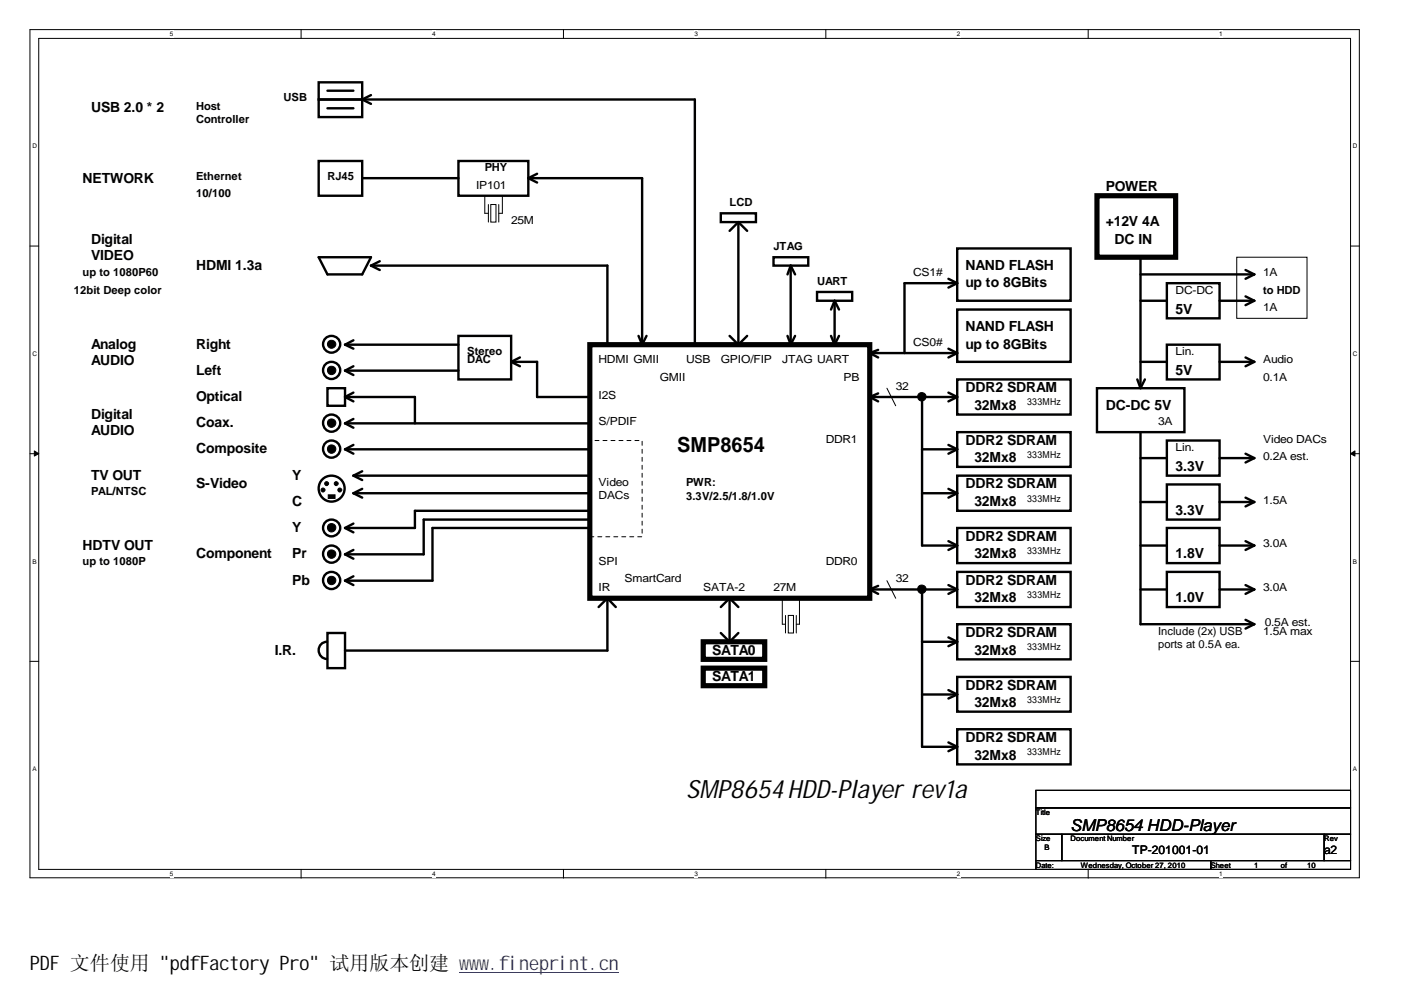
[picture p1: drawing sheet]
<svg xmlns="http://www.w3.org/2000/svg" width="297mm" height="210mm" viewBox="0 0 297 210" stroke-linecap="round" stroke-linejoin="round" font-family="sans-serif">
<path d="M6.3 6.3h281.9v179.8h-281.9zM8.2 8.1h278.1v176.2h-278.1z" fill="none" stroke="#000" stroke-width=".21"/>
<g fill="#fff">
<path d="M36 6.4h.7v1.6h-.7z"/>
<path d="M36 184.5h.7v1.5h-.7z"/>
</g>
<path d="M63.8 6.3v1.8M63.8 184.3v1.9" fill="none" stroke="#000" stroke-width=".21"/>
<g fill="#fff">
<path d="M91.6 6.4h.8v1.6h-.8z"/>
<path d="M91.6 184.5h.8v1.5h-.8z"/>
</g>
<path d="M119.5 6.3v1.8M119.5 184.3v1.9" fill="none" stroke="#000" stroke-width=".21"/>
<g fill="#fff">
<path d="M147.2 6.4h.8v1.6h-.8z"/>
<path d="M147.2 184.5h.8v1.5h-.8z"/>
</g>
<path d="M175.1 6.3v1.8M175.1 184.3v1.9" fill="none" stroke="#000" stroke-width=".21"/>
<g fill="#fff">
<path d="M202.9 6.4h.7v1.6h-.7z"/>
<path d="M202.9 184.5h.7v1.5h-.7z"/>
</g>
<path d="M230.7 6.3v1.8M230.7 184.3v1.9" fill="none" stroke="#000" stroke-width=".21"/>
<g fill="#fff">
<path d="M258.5 6.4h.7v1.6h-.7z"/>
<path d="M258.5 184.5h.7v1.5h-.7z"/>
<path d="M6.9 30.2h1v1.5h-1z"/>
<path d="M286.9 30.2h1v1.5h-1z"/>
<path d="M6.9 74.2h1v1.5h-1z"/>
<path d="M286.9 74.2h1v1.5h-1z"/>
</g>
<path d="M6.3 52.2h1.9M286.3 52.2h1.9" fill="none" stroke="#000" stroke-width=".21"/>
<g fill="#fff">
<path d="M6.9 118.2h.9v1.5h-.9z"/>
<path d="M286.9 118.2h.9v1.5h-.9z"/>
</g>
<path d="M6.3 96.2h1.9M286.3 96.2h1.9" fill="none" stroke="#000" stroke-width=".21"/>
<g fill="#000" stroke="#000" stroke-width=".21">
<path d="M7.3 95.6l.9 .6-.9 .5z" fill-rule="evenodd"/>
<path d="M286.3 96.2l1-.6v1.1z" fill-rule="evenodd"/>
</g>
<g fill="#fff">
<path d="M6.9 162.2h.9v1.6h-.9z"/>
<path d="M286.9 162.2h.9v1.6h-.9z"/>
</g>
<g fill="none" stroke="#000" stroke-width=".21">
<path d="M102.8 41.5v3.7h.7M103.5 43.4v3.7M104.1 43.4h1.1v3.7h-1.1zM105.7 43.4v3.7M106.5 41.5v3.7h-.8M262.2 54.5h14.9v13h-14.9zM184.4 84.2h9.4M188 82.3l1.9 3.7M165.9 126.8v5.5h.6M166.5 130.5v3.7M167.1 130.5h1.1v3.7h-1.1zM168.8 130.5v3.7"/>
<path d="M169.5 126.8v5.5h-.7M184.4 125h9.4M188 123.1l1.9 3.7M6.3 140.2h1.9M286.3 140.2h1.9M219.6 167.6h66.7v3.7h-66.7zM219.6 171.3h66.7v5.6h-66.7zM219.6 176.9h5.5v5.6h-5.5zM225.1 176.9h55.7v5.6h-55.7zM280.8 176.9h5.5v5.6h-5.5zM219.6 182.5h37.1v1.8h-37.1zM256.7 182.5h29.6v1.8h-29.6z"/>
</g>
<g fill="none" stroke="#000" stroke-width=".51">
<path d="M67.6 17.5h9.2v3.6h-9.2zM69.4 19.2h5.5M67.6 34.1h9.2v7.4h-9.2zM67.6 21.1h9.2v3.7h-9.2zM69.4 23h5.5M76.8 37.8h20.4M76.8 21.1l1.9 .9M76.8 21.1h70.5v52M78.7 20.2l-1.9 .9M97.2 34.1h14.8v7.4h-14.8zM112 37.8h24.1v35M112 37.8l1.9 .9"/>
<path d="M113.9 36.8l-1.9 1M67.6 54.5h11.1l-1.9 3.7h-7.4zM78.7 56.3h50.1v16.8M78.7 56.3l1.8 .9M80.5 55.4l-1.8 .9M152.8 45.2h7.5v1.9h-7.5zM156.5 47.1v26M156.5 47.1l-1.8 1.9M156.5 47.1l1.9 1.9M164 54.5h7.4v1.8h-7.4zM167.6 56.3v16.5M167.6 56.3l1 1.9"/>
<path d="M167.6 56.3l-.6 1.9M201.1 59.1l1.8 .9M202.9 52.7h24.1v11.1h-24.1zM241.8 58.2h24.1M241.8 54.5v27.6M264.1 57.2l1.8 1M265.9 58.2l-1.8 .9M73.2 73.1h24M73.2 73.1l1.7 .8M73.2 78.6l1.7 .9M73.2 78.6h24M74.9 72.2l-1.7 .9"/>
<path d="M74.9 77.7l-1.7 .9M97.2 71.2h11.2v9.2h-11.2zM108.4 76.7h5.5v7.5h11.2M108.4 76.7l1.8 1M110.2 75.8l-1.8 .9M135.4 71.2l.7 1.9 1-1.9M154.7 71.2l1.8 1.9M158.4 71.2l-1.9 1.9M167 71.2l.6 1.9 1-1.9M173.2 61.9h7.5v1.9h-7.5zM176.2 71.2l.8 1.9 .9-1.9M177 63.8v9"/>
<path d="M177 63.8l.9 1.8M177 63.8l-.8 1.8M184.4 74.9l1.8 .9M184.4 74.9h18.5M186.2 74.2l-1.8 .7M201.1 73.9l1.8 1M202.9 65.6h24.1v11.1h-24.1zM202.9 60h-11.1v14.9M202.9 60l-1.8 1M202.9 74.9l-1.8 .9M241.8 76.7h5.6M241.8 63.8h5.6"/>
<path d="M247.4 60h11.2v7.5h-11.2zM247.4 73.1h11.2v7.3h-11.2zM258.6 76.7h7.3M258.6 63.8h7.3M264.1 62.8l1.8 1M264.1 75.8l1.8 .9M265.9 76.7l-1.8 1M265.9 63.8l-1.8 .9M69.4 82.3h3.8v3.7h-3.8zM73.2 89.8h51.9M73.2 89.8l1.7 .9M73.2 84.2h14.8v5.6"/>
<path d="M73.2 84.2l1.7 .9M73.2 95.3h51.9M73.2 95.3l1.7 .9M74.9 88.8l-1.7 1M74.9 83.2l-1.7 1M74.9 94.3l-1.7 1M76.8 99.9l-1.9 1M184.4 84.2h18.5M184.4 84.2l1.8 .9M186.2 83.4l-1.8 .8M195.5 95.3h7.4M195.5 84.2v31.5h7.4"/>
<path d="M201.1 83.2l1.8 1M201.1 94.3l1.8 1M202.9 91.6h24.1v7.4h-24.1zM202.9 80.4h24.1v7.5h-24.1zM202.9 84.2l-1.8 .9M202.9 95.3l-1.8 .9M232.6 82.3h18.5v9.3h-18.5zM241.1 80.4l.7 1.9 .9-1.9M241.8 91.6v40.7h24.1M241.8 97.1h5.6M247.4 93.4h11.2v7.5h-11.2zM258.6 97.1h7.3"/>
<path d="M264.1 96.2l1.8 .9M265.9 97.1l-1.8 1M73.2 111.9l1.7 1M73.2 117.5l1.7 1M74.9 111l-1.7 .9M74.9 116.6l-1.7 .9M74.9 104.6h50.2M74.9 104.6l1.9 .9M74.9 100.9h50.2M74.9 100.9l1.9 .9M76.8 103.6l-1.9 1M125.1 108.3h-37.1v3.6h-14.8"/>
<path d="M125.1 111.9h-33.4v11.2h-18.5M125.1 110.2h-35.3v7.3h-16.6M195.5 104.6h7.4M201.1 103.6l1.8 1M201.1 114.7l1.8 1M202.9 111.9h24.1v7.5h-24.1zM202.9 100.9h24.1v7.4h-24.1zM202.9 104.6l-1.8 .9M202.9 115.7l-1.8 .9M241.8 115.7h5.6M241.8 106.4h5.6M247.4 102.7h11.2v7.5h-11.2z"/>
<path d="M247.4 111.9h11.2v7.5h-11.2zM258.6 115.7h7.3M258.6 106.4h7.3M264.1 114.7l1.8 1M264.1 105.5l1.8 .9M265.9 106.4l-1.8 1M265.9 115.7l-1.8 .9M69.3 136.1a1.82 1.82 0 0 0-1.7 1.8 1.82 1.82 0 0 0 1.7 1.8M69.4 134.2h3.8v7.5h-3.8zM73.2 123.1l1.7 1M74.9 122.2l-1.7 .9M128.8 126.8v11.1h-55.6"/>
<path d="M128.8 126.8l1.8 1.9M128.8 126.8l-1.9 1.9M152.8 134.2l1.9 1.9M154.7 126.8l1.8 1.9M154.7 126.8l-1.9 1.9M154.7 126.8v9.3M156.5 134.2l-1.8 1.9M184.4 125h18.5M184.4 125l1.8 .9M186.2 124.2l-1.8 .8M195.5 125v33.3h7.4M195.5 136.1h7.4"/>
<path d="M201.1 124.1l1.8 .9M201.1 135.1l1.8 1M202.9 132.3h24.1v7.5h-24.1zM202.9 121.3h24.1v7.4h-24.1zM202.9 125l-1.8 .9M202.9 136.1l-1.8 .9M241.8 125h5.6M247.4 121.3h11.2v7.4h-11.2zM258.6 125h7.3M264.1 131.4l1.8 .9M264.1 124.1l1.8 .9M265.9 132.3l-1.8 1"/>
<path d="M265.9 125l-1.8 .9M195.5 147.2h7.4M201.1 146.3l1.8 .9M201.1 157.4l1.8 .9M202.9 154.6h24.1v7.5h-24.1zM202.9 143.5h24.1v7.4h-24.1zM202.9 147.2l-1.8 .9M202.9 158.3l-1.8 1"/>
<circle cx="70.3" cy="78.5" r="1.83"/>
<circle cx="70.3" cy="73" r="1.81"/>
<circle cx="70.3" cy="89.7" r="1.83"/>
<circle cx="70.3" cy="95.2" r="1.83"/>
<circle cx="70.3" cy="117.5" r="1.83"/>
<circle cx="70.3" cy="103.6" r="2.76"/>
<circle cx="70.3" cy="111.9" r="1.81"/>
<circle cx="70.3" cy="123.1" r="1.83"/>
</g>
<path d="M232.6 41.5h16.7v13h-16.7zM125.1 73.1h59.3v53.7h-59.3zM149.1 136.1h13v3.7h-13zM149.1 141.7h13v3.7h-13z" fill="none" stroke="#000" stroke-width="1.1"/>
<g fill="#000" stroke="#000" stroke-width=".21">
<path d="M69.6 104.9h1.4v.8h-1.4z" fill-rule="evenodd"/>
<circle cx="70.3" cy="78.5" r=".9"/>
<circle cx="70.3" cy="73" r=".88"/>
<circle cx="70.3" cy="89.7" r=".9"/>
<circle cx="70.3" cy="95.2" r=".9"/>
<circle cx="195.4" cy="84.1" r=".31"/>
<circle cx="195.4" cy="84.1" r=".9"/>
<circle cx="68.5" cy="103.9" r=".42"/>
<circle cx="69.3" cy="102.5" r=".42"/>
<circle cx="70.3" cy="117.5" r=".9"/>
<circle cx="70.3" cy="111.9" r=".9"/>
<circle cx="71.3" cy="102.5" r=".42"/>
<circle cx="72.1" cy="103.9" r=".42"/>
<circle cx="70.3" cy="123.1" r=".9"/>
<circle cx="195.4" cy="124.9" r=".33"/>
<circle cx="195.4" cy="124.9" r=".9"/>
</g>
<path d="M125.1 93.4h11v20.4h-11z" fill="none" stroke="#000" stroke-width=".21" stroke-dasharray=".8"/>
<path d="M97.4 206.1h33.8" fill="none" stroke="#00f" stroke-width=".21"/>
<text font-size="5.3" x="145.5" y="169.3">SMP8654HDD-Player rev1a</text>
<text font-size="4.4" x="143.6" y="95.8">SMP8654</text>
<text font-size="4.2" x="6.3" y="205.7">PDF 文件使用 &quot;pdfFactory Pro&quot; 试用版本创建 www.fineprint.cn</text>
<text font-size="3.5" x="227" y="176.3">SMP8654 HDD-Player</text>
<g font-size="3">
<text x="19.3" y="23.8">USB 2.0 * 2</text>
<text x="17.5" y="38.7">NETWORK</text>
<text x="234.4" y="40.5">POWER</text>
<text x="234.4" y="47.9">+12V 4A</text>
<text x="19.3" y="51.7">Digital</text>
<text x="236.3" y="51.7">DC IN</text>
<text x="19.3" y="55.2">VIDEO</text>
<text x="41.6" y="57.2">HDMI 1.3a</text>
<text x="204.7" y="57.2">NAND FLASH</text>
<text x="204.7" y="60.9">up to 8GBits</text>
<text x="204.7" y="70.2">NAND FLASH</text>
<text x="249.3" y="66.5">5V</text>
<text x="19.3" y="73.9">Analog</text>
<text x="19.3" y="77.5">AUDIO</text>
<text x="41.6" y="73.9">Right</text>
<text x="204.7" y="73.9">up to 8GBits</text>
<text x="41.6" y="79.4">Left</text>
<text x="204.7" y="83.2">DDR2 SDRAM</text>
<text x="249.3" y="79.4">5V</text>
<text x="19.3" y="88.7">Digital</text>
<text x="41.6" y="85">Optical</text>
<text x="206.6" y="86.9">32Mx8</text>
<text x="234.4" y="86.9">DC-DC 5V</text>
<text x="19.3" y="92.3">AUDIO</text>
<text x="41.6" y="90.6">Coax.</text>
<text x="204.7" y="94.3">DDR2 SDRAM</text>
<text x="19.3" y="101.7">TV OUT</text>
<text x="41.6" y="96.1">Composite</text>
<text x="62" y="101.7">Y</text>
<text x="206.6" y="98">32Mx8</text>
<text x="249.3" y="99.8">3.3V</text>
<text x="41.6" y="103.6">S-Video</text>
<text x="62" y="107.3">C</text>
<text x="204.7" y="103.6">DDR2 SDRAM</text>
<text x="206.6" y="107.3">32Mx8</text>
<text x="62" y="112.9">Y</text>
<text x="249.3" y="109.1">3.3V</text>
<text x="17.5" y="116.5">HDTV OUT</text>
<text x="41.6" y="118.4">Component</text>
<text x="62" y="118.4">Pr</text>
<text x="204.7" y="114.7">DDR2 SDRAM</text>
<text x="206.6" y="118.4">32Mx8</text>
<text x="249.3" y="118.4">1.8V</text>
<text x="62" y="124">Pb</text>
<text x="204.7" y="124">DDR2 SDRAM</text>
<text x="206.6" y="127.7">32Mx8</text>
<text x="249.3" y="127.7">1.0V</text>
<text x="204.7" y="135.1">DDR2 SDRAM</text>
<text x="58.3" y="138.8">I.R.</text>
<text x="151" y="138.8">SATA0</text>
<text x="206.6" y="138.8">32Mx8</text>
<text x="151" y="144.4">SATA1</text>
<text x="204.7" y="146.2">DDR2 SDRAM</text>
<text x="206.6" y="150">32Mx8</text>
<text x="204.7" y="157.3">DDR2 SDRAM</text>
<text x="206.6" y="161.1">32Mx8</text>
</g>
<g font-size="2.5">
<text x="240" y="181.1">TP-201001-01</text>
<text x="280.8" y="181.1">a2</text>
</g>
<g font-size="2.4">
<text x="41.6" y="23.3">Host</text>
<text x="60.1" y="21.4">USB</text>
<text x="41.6" y="26.2">Controller</text>
<text x="41.6" y="41.8">10/100</text>
<text x="41.6" y="38.2">Ethernet</text>
<text x="69.4" y="38.2">RJ45</text>
<text x="100.9" y="40">IP101</text>
<text x="102.8" y="36.3">PHY</text>
<text x="108.4" y="47.4">25M</text>
<text x="154.7" y="43.7">LCD</text>
<text x="164" y="53">JTAG</text>
<text x="17.5" y="58.5">up to 1080P60</text>
<text x="193.6" y="58.5">CS1#</text>
<text x="267.8" y="58.5">1A</text>
<text x="15.7" y="62.2">12bit Deep color</text>
<text x="173.2" y="60.4">UART</text>
<text x="249.3" y="62.2">DC-DC</text>
<text x="267.8" y="62.2">to HDD</text>
<text x="267.8" y="66">1A</text>
<text x="99.1" y="75.3">Stereo</text>
<text x="99.1" y="77.1">DAC</text>
<text x="126.9" y="77.1">HDMI GMII</text>
<text x="145.5" y="77.1">USB</text>
<text x="152.8" y="77.1">GPIO/FIP</text>
<text x="165.9" y="77.1">JTAG UART</text>
<text x="193.6" y="73.4">CS0#</text>
<text x="249.3" y="75.3">Lin.</text>
<text x="267.8" y="77.1">Audio</text>
<text x="139.9" y="80.8">GMII</text>
<text x="178.8" y="80.8">PB</text>
<text x="189.9" y="82.6">32</text>
<text x="267.8" y="80.8">0.1A</text>
<text x="126.9" y="84.5">I2S</text>
<text x="126.9" y="90.1">S/PDIF</text>
<text x="175.1" y="93.8">DDR1</text>
<text x="245.5" y="90.1">3A</text>
<text x="249.3" y="95.6">Lin.</text>
<text x="267.8" y="93.8">Video DACs</text>
<text x="267.8" y="97.5">0.2A est.</text>
<text x="19.3" y="104.9">PAL/NTSC</text>
<text x="126.9" y="103.1">Video</text>
<text x="126.9" y="105.8">DACs</text>
<text x="145.5" y="103.1">PWR:</text>
<text x="145.5" y="105.9">3.3V/2.5/1.8/1.0V</text>
<text x="267.8" y="106.8">1.5A</text>
<text x="17.5" y="119.7">up to 1080P</text>
<text x="126.9" y="119.7">SPI</text>
<text x="175.1" y="119.7">DDR0</text>
<text x="267.8" y="116">3.0A</text>
<text x="126.9" y="125.3">IR</text>
<text x="132.4" y="123.5">SmartCard</text>
<text x="149.1" y="125.3">SATA-2</text>
<text x="164" y="125.3">27M</text>
<text x="189.9" y="123.5">32</text>
<text x="267.8" y="125.3">3.0A</text>
<text x="245.5" y="134.5">Include (2x) USB</text>
<text x="245.5" y="137.3">ports at 0.5A ea.</text>
<text x="267.8" y="134.5">1.5A max</text>
<text x="268.1" y="132.7">0.5A est.</text>
</g>
<g font-size="2">
<text x="217.8" y="86">333MHz</text>
<text x="217.8" y="97">333MHz</text>
<text x="217.8" y="106.4">333MHz</text>
<text x="217.8" y="117.4">333MHz</text>
<text x="217.8" y="126.8">333MHz</text>
<text x="217.8" y="137.9">333MHz</text>
<text x="217.8" y="149">333MHz</text>
<text x="217.8" y="160.1">333MHz</text>
</g>
<g font-size="1.6">
<text x="219.6" y="172.8">Title</text>
<text x="219.6" y="178.4">Size</text>
<text x="227" y="178.4">Document Number</text>
<text x="280.8" y="178.4">Rev</text>
<text x="219.6" y="184">Date:</text>
<text x="221.5" y="180.3">B</text>
<text x="229.2" y="184">Wednesday, October 27, 2010</text>
<text x="256.7" y="184">Sheet</text>
<text x="265.9" y="184">1</text>
<text x="271.5" y="184">of</text>
<text x="277.1" y="184">10</text>
</g>
<g font-size="1.4">
<text x="36" y="7.7">5</text>
<text x="91.6" y="7.7">4</text>
<text x="147.2" y="7.7">3</text>
<text x="202.9" y="7.7">2</text>
<text x="258.5" y="7.7">1</text>
<text x="6.9" y="31.4">D</text>
<text x="286.9" y="31.4">D</text>
<text x="6.9" y="75.5">C</text>
<text x="286.9" y="75.5">C</text>
<text x="6.9" y="119.5">B</text>
<text x="286.9" y="119.5">B</text>
<text x="6.9" y="163.5">A</text>
<text x="286.9" y="163.5">A</text>
<text x="36" y="185.8">5</text>
<text x="91.6" y="185.8">4</text>
<text x="147.2" y="185.8">3</text>
<text x="202.9" y="185.8">2</text>
<text x="258.5" y="185.8">1</text>
</g>
</svg>
